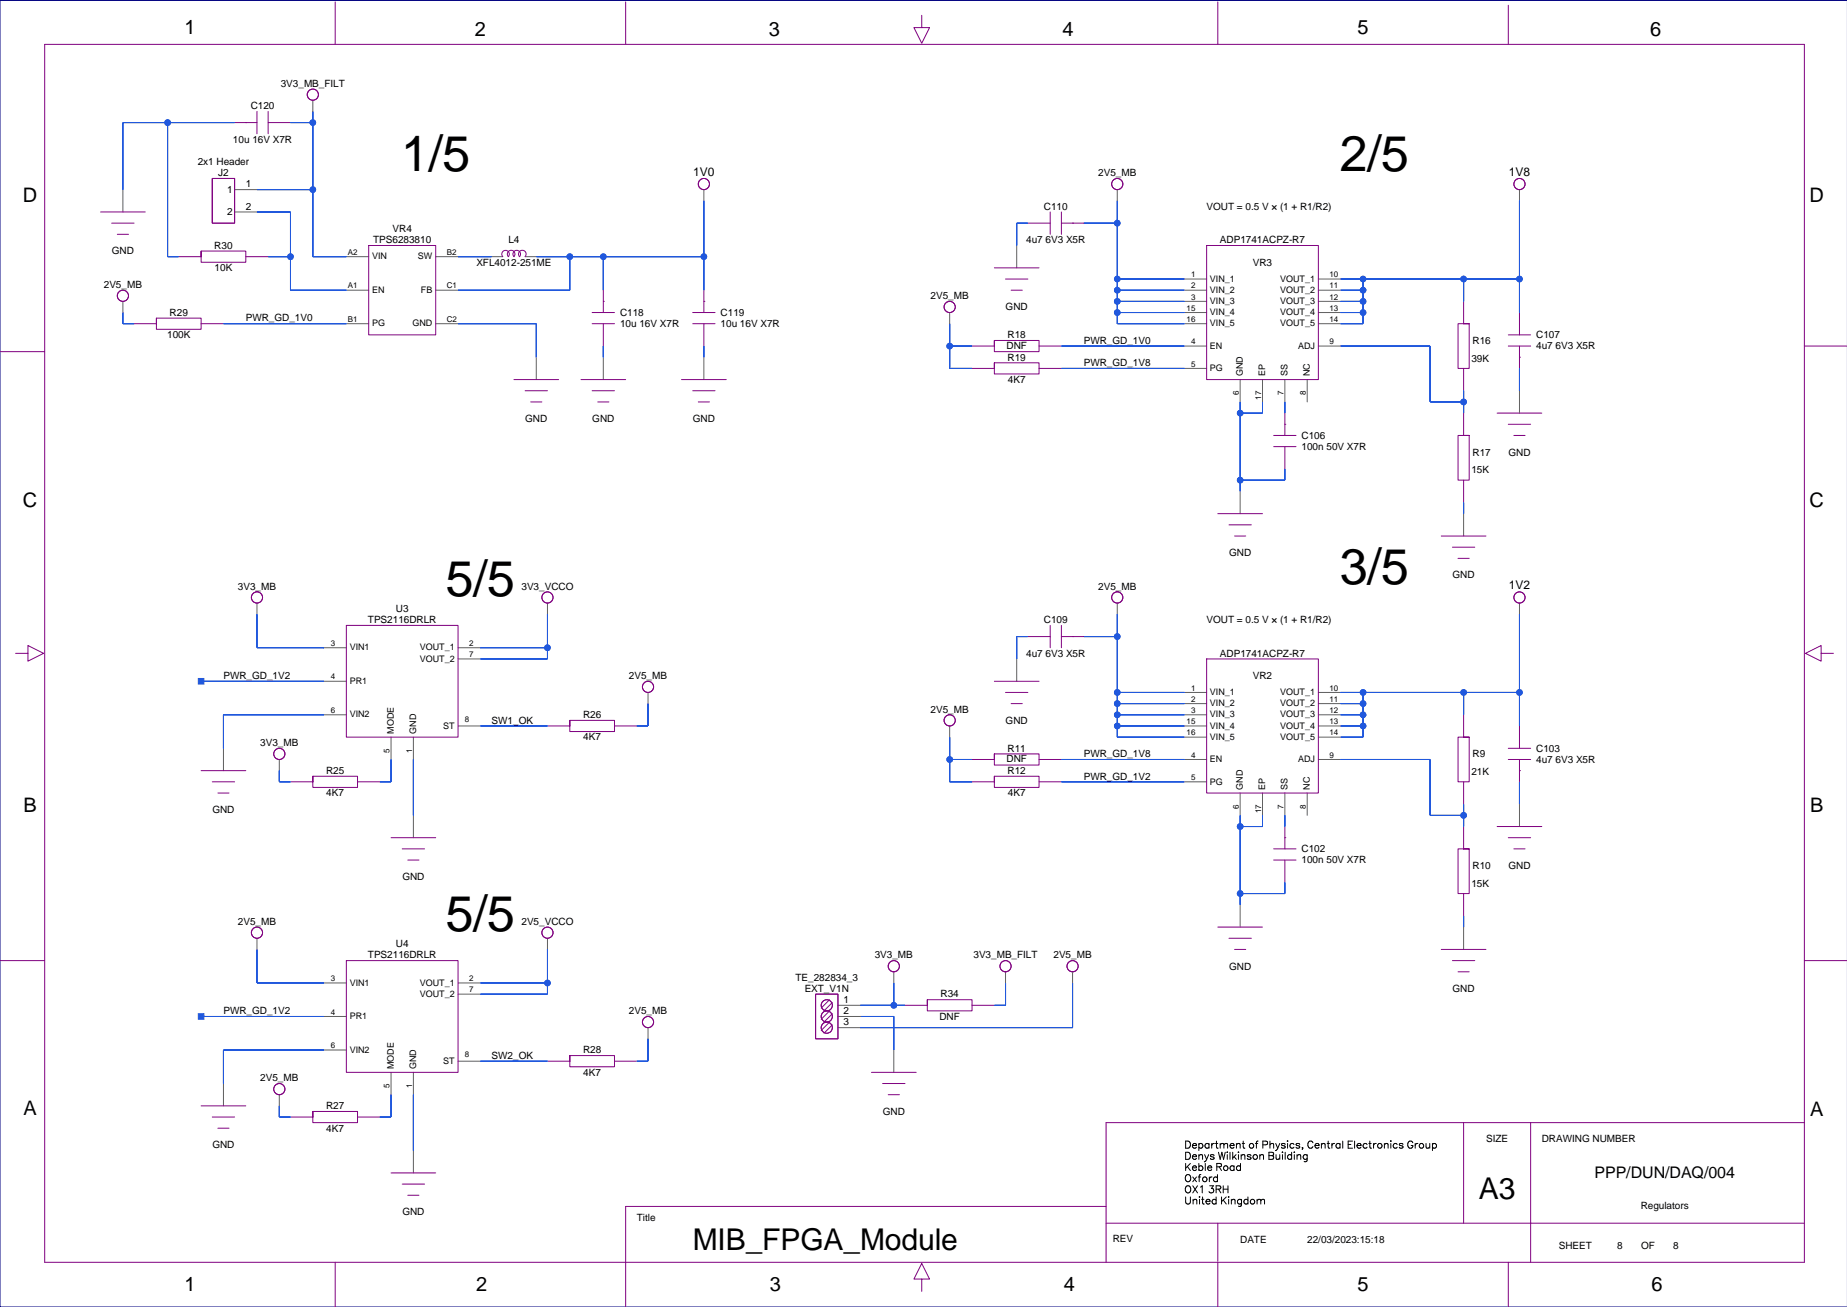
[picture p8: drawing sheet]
<svg xmlns="http://www.w3.org/2000/svg" width="420mm" height="297mm" viewBox="0 0 420 297" stroke-linecap="round" stroke-linejoin="round" font-family="sans-serif">
<path d="M419.9 .1h-419.9v296.9h419.9" fill="none" stroke="#000080" stroke-width=".23"/>
<g fill="none" stroke="#800080" stroke-width=".23">
<path d="M10.2 10.1h399.9v276.8h-399.9zM76.2 .4v9.7M142.2 .4v9.7M209.5 3.5v2.8h1.8l-1.8 3.5-1.8-3.5h1.8M276.8 .4v9.7M342.8 1.2v8.9M53.3 27.9h5.1M55.9 27.9h.1M58.4 25.3v5.1M60.9 25.3v5.1M60.9 27.9h5.1M22.9 48.2h10.1"/>
<path d="M25.4 50.7h5.1M26.7 53.3h2.5M45.7 57.1v1.2v-1.2h10.2v2.5h-10.2v-1.3h-5.1M48.2 40.6h5.1v10.1h-5.1zM55.9 58.3h5M83.8 55.8h15.2v20.3h-15.2zM114.3 58.3a.86 .86 0 0 1 0-1.2 .86 .86 0 0 1 1.2 0 .86 .86 0 0 1 0 1.2 .86 .86 0 0 1 .1-1.2 .86 .86 0 0 1 1.2 0 .86 .86 0 0 1 0 1.2 .86 .86 0 0 1 0-1.2 .86 .86 0 0 1 1.3 0 .86 .86 0 0 1 0 1.2 .87 .87 0 0 1 0-1.2 .87 .87 0 0 1 1.2 0 .87 .87 0 0 1 .1 1.2M233.6 50.7h5.1M238.7 48.2v5.1M241.2 48.2v5.1M241.2 50.7h5.1M243.8 50.7h.1"/>
<path d="M274.3 55.8h25.4v30.5h-25.4zM0 79.9h10.2M35.6 72.3v1.3v-1.3h10.1v2.5h-10.1v-1.2h-5.1M45.7 73.6h5.1M134.6 73.6h5.1M134.6 71h5.1M137.1 68.5h.1M137.1 66v5M137.1 73.6v5M157.4 73.6h5.1M157.4 71h5.1M160 68.5h.1"/>
<path d="M160 66v5M160 73.6v5M226 77.4v1.2v-1.2h10.2v2.5h-10.2v-1.3h-5.1M226 60.9h10.2M228.5 63.4h5.1M229.8 66h2.6M236.2 78.6h5M332.7 68.5v5.1h-1.3v10.1h2.5v-10.1h-1.2h1.2M342.8 78.6h5.1M342.8 76.1h5.1M345.4 71v5.1M345.4 78.6v5.1"/>
<path d="M410.1 78.6h9.8M116.8 86.3h10.2M119.4 88.8h5M120.6 91.3h2.6M132.1 86.3h10.1M134.6 88.8h5.1M135.9 91.3h2.5M154.9 86.3h10.2M157.4 88.8h5.1M158.7 91.3h2.6M226 82.5v1.2v-1.2h10.2v2.5h-10.2v-1.3h-5.1M236.2 83.7h5"/>
<path d="M289.5 99h5.1M292 96.4h.1M292 93.9v5.1M332.7 93.9v5.1h-1.3v10.1h2.5v-10.1h-1.2h1.2M332.7 83.7v5.1M340.3 93.9h10.1M342.8 96.4h5.1M344.1 99h2.5M345.4 81.2h.1M276.8 116.7h10.2M279.3 119.3h5.1M289.5 101.5h5.1"/>
<path d="M292 101.5v5.1M332.7 109.1v5.1M280.6 121.8h2.5M327.6 121.8h10.1M330.1 124.4h5.1M331.4 126.9h2.5M3.6 148.5h2.7v-1.8l3.6 1.8-3.6 1.8v-1.8M78.7 142.1h25.4v25.4h-25.4zM226 154.8h10.2M228.5 157.4h5.1M229.8 159.9h2.6M233.6 144.7h5.1"/>
<path d="M238.7 142.1v5.1M241.2 142.1v5.1M241.2 144.7h5.1M243.8 144.7h.1M274.3 149.8h25.4v30.4h-25.4zM413.9 148.5v-1.8l-3.5 1.8 3.5 1.8v-1.8h2.8M45.7 175.1h10.2M48.2 177.7h5.1M71.1 176.4v1.3v-1.3h10.2v2.6h-10.2v-1.3h-5.1M81.3 177.7h5M129.5 163.7v1.3v-1.3h10.2v2.6h-10.2v-1.3h-5.1M139.7 165h5"/>
<path d="M226 171.3v1.3v-1.3h10.2v2.6h-10.2v-1.3h-5.1M226 176.4v1.3v-1.3h10.2v2.6h-10.2v-1.3h-5.1M236.2 172.6h5M236.2 177.7h5M332.7 162.4v5.1h-1.3v10.2h2.5v-10.2h-1.2h1.2M332.7 177.7v5.1M342.8 170.1h5.1M342.8 172.6h5.1M345.4 175.1h.1M345.4 165v5.1M345.4 172.6v5.1M49.5 180.2h2.6"/>
<path d="M88.9 190.4h10.1M91.4 192.9h5.1M92.7 195.5h2.5M289.5 195.5h5.1M289.5 192.9h5.1M292 190.4h.1M292 187.8v5.1M292 195.5v5M332.7 187.8v5.1h-1.3v10.2h2.5v-10.2h-1.2h1.2M340.3 187.8h10.1M342.8 190.4h5.1M344.1 192.9h2.5"/>
<path d="M0 218.3h10.2M78.7 218.3h25.4v25.4h-25.4zM276.8 210.7h10.2M279.3 213.2h5.1M280.6 215.8h2.5M327.6 215.8h10.1M330.1 218.3h5.1M332.7 203.1v5.1M410.1 218.3h9.8M129.5 239.9v1.3v-1.3h10.2v2.5h-10.2v-1.2h-5.1M185.4 225.9h5.1v10.2h-5.1zM188.6 227.2l-2 1.9"/>
<path d="M188.6 229.7l-2 1.9M188.6 232.3l-2 1.9M189.2 227.8l-1.9 1.9M189.2 230.4l-1.9 1.9M189.2 232.9l-1.9 1.9M210.8 227.2v1.3v-1.3h10.1v2.5h-10.1v-1.2h-5.1M220.9 228.5h5.1M331.4 220.9h2.5M45.7 251.3h10.2M48.2 253.9h5.1M49.5 256.4h2.6M71.1 252.6v1.3v-1.3h10.2v2.5h-10.2v-1.2h-5.1"/>
<path d="M81.3 253.9h5M139.7 241.2h5M198.1 243.7h10.1M200.6 246.3h5.1M201.9 248.8h2.5M332.7 255.1v22.9M347.9 255.1v31.8M410.1 255.1h-158.7v31.8M88.9 266.6h10.1M91.4 269.1h5.1M92.7 271.6h2.5M251.4 274.2h-109.2v22.8"/>
<path d="M251.4 278h158.7M276.8 278v8.6M76.2 286.9v10.1M209.5 290.7h1.8l-1.8-3.6-1.8 3.6h1.8v2.8M276.8 286.9v10.1M342.8 286.9v10.1"/>
<circle cx="71.1" cy="21.5" r="1.27"/>
<circle cx="160" cy="41.8" r="1.27"/>
<circle cx="253.9" cy="41.8" r="1.27"/>
<circle cx="345.4" cy="41.8" r="1.27"/>
<circle cx="27.9" cy="67.2" r="1.27"/>
<circle cx="215.9" cy="69.8" r="1.27"/>
<circle cx="58.4" cy="135.8" r="1.27"/>
<circle cx="124.4" cy="135.8" r="1.27"/>
<circle cx="253.9" cy="135.8" r="1.27"/>
<circle cx="345.4" cy="135.8" r="1.27"/>
<circle cx="147.3" cy="156.1" r="1.27"/>
<circle cx="63.5" cy="171.3" r="1.27"/>
<circle cx="215.9" cy="163.7" r="1.27"/>
<circle cx="58.4" cy="212" r="1.27"/>
<circle cx="124.4" cy="212" r="1.27"/>
<circle cx="203.2" cy="219.6" r="1.27"/>
<circle cx="228.5" cy="219.6" r="1.27"/>
<circle cx="243.8" cy="219.6" r="1.27"/>
<circle cx="147.3" cy="232.3" r="1.27"/>
<circle cx="187.9" cy="231" r="1.27"/>
<circle cx="187.9" cy="233.6" r="1.27"/>
<circle cx="187.9" cy="228.5" r="1.27"/>
<circle cx="63.5" cy="247.5" r="1.27"/>
</g>
<g fill="none" stroke="#606060" stroke-width=".23">
<path d="M53.3 27.9h.1M66 27.9h.1M71.1 22.8v2.5M27.9 43.1v5.1M40.6 58.3h.1M53.3 43.1h5.1M53.3 48.2h5.1M60.9 58.3h.1M78.7 58.3h5.1M99 58.3h5.1M111.7 58.3h2.6M119.4 58.3h2.5"/>
<path d="M160 43.1v2.5M231.1 55.8v5.1M233.6 50.7h.1M246.3 50.7h.1M253.9 43.1v2.5M345.4 43.1v2.5M27.9 68.5v2.5M30.5 73.6h.1M50.8 73.6h.1M78.7 66h5.1M78.7 73.6h5.1M99 66h5.1"/>
<path d="M99 73.6h5.1M137.1 66h.1M137.1 78.6h.1M160 66h.1M160 78.6h.1M215.9 71v2.6M220.9 78.6h.1M241.2 78.6h.1M269.2 63.4h5.1M269.2 66h5.1M269.2 68.5h5.1M269.2 78.6h5.1"/>
<path d="M269.2 73.6h5.1M269.2 71h5.1M299.7 63.4h5M299.7 66h5M299.7 68.5h5M299.7 78.6h5M299.7 73.6h5M299.7 71h5M332.7 68.5h.1M345.4 71h.1M121.9 81.2v5.1M137.1 81.2v5.1"/>
<path d="M160 81.2v5.1M220.9 83.7h.1M241.2 83.7h.1M269.2 83.7h5.1M281.9 86.3v5M287 86.3v5M292 93.9h.1M292 86.3v5M297.1 86.3v5M332.7 88.8h.1M332.7 93.9h.1M345.4 83.7h.1"/>
<path d="M345.4 88.8v5.1M281.9 111.7v5M292 106.6h.1M332.7 114.2h.1M332.7 116.7v5.1M58.4 137.1v2.5M124.4 137.1v2.5M253.9 137.1v2.5M345.4 137.1v2.5M73.6 147.2h5.1M73.6 154.8h5.1M104.1 147.2h5.1"/>
<path d="M104.1 149.8h5.1M147.3 157.4v2.5M231.1 149.8v5M233.6 144.7h.1M246.3 144.7h.1M269.2 157.4h5.1M269.2 159.9h5.1M299.7 157.4h5M299.7 159.9h5M50.8 170.1v5M63.5 172.6v2.5M66 177.7h.1"/>
<path d="M73.6 162.4h5.1M86.3 177.7h.1M88.9 167.5v5.1M94 167.5v5.1M104.1 165h5.1M124.4 165h.1M144.7 165h.1M215.9 165v2.5M220.9 172.6h.1M220.9 177.7h.1M241.2 172.6h.1M241.2 177.7h.1"/>
<path d="M269.2 162.4h5.1M269.2 172.6h5.1M269.2 177.7h5.1M269.2 167.5h5.1M269.2 165h5.1M299.7 162.4h5M299.7 172.6h5M299.7 167.5h5M299.7 165h5M332.7 162.4h.1M345.4 177.7h.1M345.4 165h.1"/>
<path d="M94 185.3v5.1M281.9 180.2v5.1M287 180.2v5.1M292 187.8h.1M292 180.2v5.1M297.1 180.2v5.1M332.7 182.8h.1M332.7 187.8h.1M345.4 182.8v5M58.4 213.2v2.6M124.4 213.2v2.6M281.9 205.6v5.1"/>
<path d="M292 200.5h.1M332.7 208.2h.1M332.7 210.7v5.1M73.6 223.4h5.1M73.6 231h5.1M73.6 238.6h5.1M104.1 223.4h5.1M104.1 225.9h5.1M147.3 233.6v2.5M190.5 231h5M190.5 228.5h5M190.5 233.6h5"/>
<path d="M203.2 220.9v2.5M203.2 238.6v5.1M205.7 228.5h.1M226 228.5h.1M228.5 220.9v2.5M243.8 220.9v2.5M50.8 246.3v5M63.5 248.8v2.5M66 253.9h.1M86.3 253.9h.1M88.9 243.7v5.1M94 243.7v5.1"/>
<path d="M104.1 241.2h5.1M124.4 241.2h.1M144.7 241.2h.1M94 261.5v5.1"/>
</g>
<g fill="#2058dd" stroke="#2058dd" stroke-width=".23">
<path d="M292 185.3v2.5z" fill-rule="evenodd"/>
<path d="M281.9 203.1v2.5z" fill-rule="evenodd"/>
<path d="M287 185.3v2.5z" fill-rule="evenodd"/>
<path d="M281.9 187.8h5.1z" fill-rule="evenodd"/>
<path d="M281.9 185.3v2.5z" fill-rule="evenodd"/>
<path d="M292 200.5v2.6z" fill-rule="evenodd"/>
<path d="M281.9 203.1h10.1z" fill-rule="evenodd"/>
<path d="M281.9 187.8v15.3z" fill-rule="evenodd"/>
<path d="M332.7 208.2v2.5z" fill-rule="evenodd"/>
<path d="M304.7 172.6h20.3z" fill-rule="evenodd"/>
<path d="M325 185.3h7.7z" fill-rule="evenodd"/>
<path d="M332.7 182.8v2.5z" fill-rule="evenodd"/>
<path d="M332.7 185.3v2.5z" fill-rule="evenodd"/>
<path d="M325 172.6v12.7z" fill-rule="evenodd"/>
<path d="M345.4 177.7v5.1z" fill-rule="evenodd"/>
<path d="M345.4 139.6v17.8z" fill-rule="evenodd"/>
<path d="M345.4 157.4v7.6z" fill-rule="evenodd"/>
<path d="M332.7 157.4h12.7z" fill-rule="evenodd"/>
<path d="M304.7 165h5.1z" fill-rule="evenodd"/>
<path d="M309.8 165v2.5z" fill-rule="evenodd"/>
<path d="M304.7 162.4h5.1z" fill-rule="evenodd"/>
<path d="M309.8 162.4v2.6z" fill-rule="evenodd"/>
<path d="M304.7 159.9h5.1z" fill-rule="evenodd"/>
<path d="M309.8 159.9v2.5z" fill-rule="evenodd"/>
<path d="M309.8 157.4v2.5z" fill-rule="evenodd"/>
<path d="M304.7 157.4h5.1z" fill-rule="evenodd"/>
<path d="M332.7 157.4v5z" fill-rule="evenodd"/>
<path d="M309.8 157.4h22.9z" fill-rule="evenodd"/>
<path d="M304.7 167.5h5.1z" fill-rule="evenodd"/>
<path d="M253.9 144.7v12.7z" fill-rule="evenodd"/>
<path d="M253.9 157.4v2.5z" fill-rule="evenodd"/>
<path d="M253.9 159.9v2.5z" fill-rule="evenodd"/>
<path d="M253.9 162.4v2.6z" fill-rule="evenodd"/>
<path d="M253.9 165v2.5z" fill-rule="evenodd"/>
<path d="M253.9 139.6v5.1z" fill-rule="evenodd"/>
<path d="M246.3 144.7h7.6z" fill-rule="evenodd"/>
<path d="M253.9 167.5h15.3z" fill-rule="evenodd"/>
<path d="M253.9 165h15.3z" fill-rule="evenodd"/>
<path d="M253.9 162.4h15.3z" fill-rule="evenodd"/>
<path d="M253.9 159.9h15.3z" fill-rule="evenodd"/>
<path d="M253.9 157.4h15.3z" fill-rule="evenodd"/>
<path d="M215.9 177.7h5z" fill-rule="evenodd"/>
<path d="M215.9 172.6v5.1z" fill-rule="evenodd"/>
<path d="M215.9 167.5v5.1z" fill-rule="evenodd"/>
<path d="M215.9 172.6h5z" fill-rule="evenodd"/>
<path d="M241.2 177.7h28z" fill-rule="evenodd"/>
<path d="M292 91.3v2.6z" fill-rule="evenodd"/>
<path d="M287 91.3v2.6z" fill-rule="evenodd"/>
<path d="M281.9 91.3v2.6z" fill-rule="evenodd"/>
<path d="M281.9 93.9v15.2z" fill-rule="evenodd"/>
<path d="M292 106.6v2.5z" fill-rule="evenodd"/>
<path d="M281.9 109.1h10.1z" fill-rule="evenodd"/>
<path d="M281.9 109.1v2.6z" fill-rule="evenodd"/>
<path d="M281.9 93.9h5.1z" fill-rule="evenodd"/>
<path d="M332.7 114.2v2.5z" fill-rule="evenodd"/>
<path d="M332.7 91.3v2.6z" fill-rule="evenodd"/>
<path d="M332.7 88.8v2.5z" fill-rule="evenodd"/>
<path d="M304.7 78.6h20.3z" fill-rule="evenodd"/>
<path d="M325 78.6v12.7z" fill-rule="evenodd"/>
<path d="M325 91.3h7.7z" fill-rule="evenodd"/>
<path d="M345.4 83.7v5.1z" fill-rule="evenodd"/>
<path d="M304.7 66h5.1z" fill-rule="evenodd"/>
<path d="M304.7 68.5h5.1z" fill-rule="evenodd"/>
<path d="M304.7 73.6h5.1z" fill-rule="evenodd"/>
<path d="M309.8 68.5v2.5z" fill-rule="evenodd"/>
<path d="M309.8 63.4v2.6z" fill-rule="evenodd"/>
<path d="M304.7 63.4h5.1z" fill-rule="evenodd"/>
<path d="M345.4 63.4v7.6z" fill-rule="evenodd"/>
<path d="M304.7 71h5.1z" fill-rule="evenodd"/>
<path d="M309.8 63.4h22.9z" fill-rule="evenodd"/>
<path d="M309.8 71v2.6z" fill-rule="evenodd"/>
<path d="M309.8 66v2.5z" fill-rule="evenodd"/>
<path d="M332.7 63.4v5.1z" fill-rule="evenodd"/>
<path d="M332.7 63.4h12.7z" fill-rule="evenodd"/>
<path d="M345.4 45.6v17.8z" fill-rule="evenodd"/>
<path d="M253.9 50.7v12.7z" fill-rule="evenodd"/>
<path d="M253.9 71h15.3z" fill-rule="evenodd"/>
<path d="M253.9 71v2.6z" fill-rule="evenodd"/>
<path d="M253.9 68.5v2.5z" fill-rule="evenodd"/>
<path d="M253.9 66v2.5z" fill-rule="evenodd"/>
<path d="M253.9 63.4h15.3z" fill-rule="evenodd"/>
<path d="M253.9 63.4v2.6z" fill-rule="evenodd"/>
<path d="M253.9 66h15.3z" fill-rule="evenodd"/>
<path d="M253.9 73.6h15.3z" fill-rule="evenodd"/>
<path d="M246.3 50.7h7.6z" fill-rule="evenodd"/>
<path d="M253.9 68.5h15.3z" fill-rule="evenodd"/>
<path d="M253.9 45.6v5.1z" fill-rule="evenodd"/>
<path d="M215.9 78.6v5.1z" fill-rule="evenodd"/>
<path d="M215.9 73.6v5z" fill-rule="evenodd"/>
<path d="M215.9 78.6h5z" fill-rule="evenodd"/>
<path d="M215.9 83.7h5z" fill-rule="evenodd"/>
<path d="M241.2 83.7h28z" fill-rule="evenodd"/>
<path d="M241.2 172.6h28z" fill-rule="evenodd"/>
<path d="M241.2 78.6h28z" fill-rule="evenodd"/>
<path d="M231.1 144.7v5.1z" fill-rule="evenodd"/>
<path d="M231.1 144.7h2.5z" fill-rule="evenodd"/>
<path d="M231.1 50.7h2.5z" fill-rule="evenodd"/>
<path d="M231.1 50.7v5.1z" fill-rule="evenodd"/>
<path d="M94 172.6v12.7z" fill-rule="evenodd"/>
<path d="M58.4 139.6v7.6z" fill-rule="evenodd"/>
<path d="M58.4 147.2h15.2z" fill-rule="evenodd"/>
<path d="M50.8 162.4v7.7z" fill-rule="evenodd"/>
<path d="M50.8 162.4h22.8z" fill-rule="evenodd"/>
<path d="M124.4 139.6v7.6z" fill-rule="evenodd"/>
<path d="M109.2 147.2h15.2z" fill-rule="evenodd"/>
<path d="M109.2 149.8h15.2z" fill-rule="evenodd"/>
<path d="M124.4 147.2v2.6z" fill-rule="evenodd"/>
<path d="M45.7 154.8h27.9z" fill-rule="evenodd"/>
<path d="M45.1 154.2h1.2v1.3h-1.2z" fill-rule="evenodd"/>
<path d="M63.5 177.7h2.5z" fill-rule="evenodd"/>
<path d="M63.5 175.1v2.6z" fill-rule="evenodd"/>
<path d="M88.9 172.6v5.1z" fill-rule="evenodd"/>
<path d="M86.3 177.7h2.6z" fill-rule="evenodd"/>
<path d="M109.2 165h15.2z" fill-rule="evenodd"/>
<path d="M144.7 165h2.6z" fill-rule="evenodd"/>
<path d="M147.3 159.9v5.1z" fill-rule="evenodd"/>
<path d="M94 248.8v12.7z" fill-rule="evenodd"/>
<path d="M58.4 215.8v7.6z" fill-rule="evenodd"/>
<path d="M58.4 223.4h15.2z" fill-rule="evenodd"/>
<path d="M50.8 238.6v7.7z" fill-rule="evenodd"/>
<path d="M50.8 238.6h22.8z" fill-rule="evenodd"/>
<path d="M109.2 225.9h15.2z" fill-rule="evenodd"/>
<path d="M109.2 223.4h15.2z" fill-rule="evenodd"/>
<path d="M124.4 223.4v2.5z" fill-rule="evenodd"/>
<path d="M124.4 215.8v7.6z" fill-rule="evenodd"/>
<path d="M45.7 231h27.9z" fill-rule="evenodd"/>
<path d="M45.1 230.4h1.2v1.2h-1.2z" fill-rule="evenodd"/>
<path d="M63.5 251.3v2.6z" fill-rule="evenodd"/>
<path d="M63.5 253.9h2.5z" fill-rule="evenodd"/>
<path d="M88.9 248.8v5.1z" fill-rule="evenodd"/>
<path d="M86.3 253.9h2.6z" fill-rule="evenodd"/>
<path d="M109.2 241.2h15.2z" fill-rule="evenodd"/>
<path d="M147.3 236.1v5.1z" fill-rule="evenodd"/>
<path d="M144.7 241.2h2.6z" fill-rule="evenodd"/>
<path d="M121.9 73.6v7.6z" fill-rule="evenodd"/>
<path d="M104.1 73.6h17.8z" fill-rule="evenodd"/>
<path d="M50.8 73.6h27.9z" fill-rule="evenodd"/>
<path d="M27.9 73.6h2.6z" fill-rule="evenodd"/>
<path d="M27.9 71v2.6z" fill-rule="evenodd"/>
<path d="M104.1 58.3h7.6z" fill-rule="evenodd"/>
<path d="M137.1 78.6v2.6z" fill-rule="evenodd"/>
<path d="M160 78.6v2.6z" fill-rule="evenodd"/>
<path d="M160 45.6v12.7z" fill-rule="evenodd"/>
<path d="M137.1 58.3v7.7z" fill-rule="evenodd"/>
<path d="M121.9 58.3h7.6z" fill-rule="evenodd"/>
<path d="M129.5 58.3v7.7z" fill-rule="evenodd"/>
<path d="M129.5 58.3h7.6z" fill-rule="evenodd"/>
<path d="M137.1 58.3h22.9z" fill-rule="evenodd"/>
<path d="M160 58.3v7.7z" fill-rule="evenodd"/>
<path d="M104.1 66h25.4z" fill-rule="evenodd"/>
<path d="M203.2 231v7.6z" fill-rule="evenodd"/>
<path d="M195.5 231h7.7z" fill-rule="evenodd"/>
<path d="M243.8 223.4v10.2z" fill-rule="evenodd"/>
<path d="M195.5 233.6h48.3z" fill-rule="evenodd"/>
<path d="M71.1 58.3h7.6z" fill-rule="evenodd"/>
<path d="M71.1 25.3v2.6z" fill-rule="evenodd"/>
<path d="M66 27.9h5.1z" fill-rule="evenodd"/>
<path d="M71.1 27.9v15.2z" fill-rule="evenodd"/>
<path d="M71.1 43.1v15.2z" fill-rule="evenodd"/>
<path d="M58.4 43.1h12.7z" fill-rule="evenodd"/>
<path d="M60.9 58.3h5.1z" fill-rule="evenodd"/>
<path d="M66 58.3v7.7z" fill-rule="evenodd"/>
<path d="M58.4 48.2h7.6z" fill-rule="evenodd"/>
<path d="M66 66h12.7z" fill-rule="evenodd"/>
<path d="M66 48.2v10.1z" fill-rule="evenodd"/>
<path d="M38.1 58.3h2.5z" fill-rule="evenodd"/>
<path d="M38.1 27.9v30.4z" fill-rule="evenodd"/>
<path d="M27.9 27.9h10.2z" fill-rule="evenodd"/>
<path d="M27.9 27.9v15.2z" fill-rule="evenodd"/>
<path d="M38.1 27.9h15.2z" fill-rule="evenodd"/>
<path d="M203.2 228.5h2.5z" fill-rule="evenodd"/>
<path d="M195.5 228.5h7.7z" fill-rule="evenodd"/>
<path d="M203.2 223.4v5.1z" fill-rule="evenodd"/>
<path d="M228.5 223.4v5.1z" fill-rule="evenodd"/>
<path d="M226 228.5h2.5z" fill-rule="evenodd"/>
<circle cx="281.9" cy="203.1" r=".63"/>
<circle cx="281.9" cy="187.8" r=".63"/>
<circle cx="332.7" cy="185.3" r=".63"/>
<circle cx="345.4" cy="157.4" r=".63"/>
<circle cx="309.8" cy="165" r=".63"/>
<circle cx="309.8" cy="162.4" r=".63"/>
<circle cx="309.8" cy="159.9" r=".63"/>
<circle cx="309.8" cy="157.4" r=".63"/>
<circle cx="332.7" cy="157.4" r=".63"/>
<circle cx="253.9" cy="144.7" r=".63"/>
<circle cx="253.9" cy="165" r=".63"/>
<circle cx="253.9" cy="162.4" r=".63"/>
<circle cx="253.9" cy="159.9" r=".63"/>
<circle cx="253.9" cy="157.4" r=".63"/>
<circle cx="215.9" cy="172.6" r=".63"/>
<circle cx="281.9" cy="109.1" r=".63"/>
<circle cx="281.9" cy="93.9" r=".63"/>
<circle cx="332.7" cy="91.3" r=".63"/>
<circle cx="309.8" cy="63.4" r=".63"/>
<circle cx="309.8" cy="71" r=".63"/>
<circle cx="309.8" cy="68.5" r=".63"/>
<circle cx="309.8" cy="66" r=".63"/>
<circle cx="332.7" cy="63.4" r=".63"/>
<circle cx="345.4" cy="63.4" r=".63"/>
<circle cx="253.9" cy="71" r=".63"/>
<circle cx="253.9" cy="63.4" r=".63"/>
<circle cx="253.9" cy="66" r=".63"/>
<circle cx="253.9" cy="68.5" r=".63"/>
<circle cx="253.9" cy="50.7" r=".63"/>
<circle cx="215.9" cy="78.6" r=".63"/>
<circle cx="124.4" cy="147.2" r=".63"/>
<circle cx="124.4" cy="223.4" r=".63"/>
<circle cx="129.5" cy="58.3" r=".63"/>
<circle cx="137.1" cy="58.3" r=".63"/>
<circle cx="160" cy="58.3" r=".63"/>
<circle cx="71.1" cy="27.9" r=".63"/>
<circle cx="71.1" cy="43.1" r=".63"/>
<circle cx="66" cy="58.3" r=".63"/>
<circle cx="38.1" cy="27.9" r=".63"/>
<circle cx="203.2" cy="228.5" r=".63"/>
</g>
<g fill="none" stroke="#2058dd" stroke-width=".23">
<path d="M38.1 27.9v30.4h2.5M53.3 27.9h-25.4v15.2M66 27.9h5.1M71.1 25.3v33h7.6M58.4 48.2h7.6v17.8h12.7M58.4 43.1h12.7M60.9 58.3h5.1M104.1 58.3h7.6M121.9 58.3h38.1M129.5 58.3v7.7h-25.4M137.1 58.3v7.7M160 45.6v20.4"/>
<path d="M233.6 50.7h-2.5v5.1M246.3 50.7h7.6M253.9 45.6v28h15.3M345.4 45.6v25.4M27.9 71v2.6h2.6M50.8 73.6h27.9M104.1 73.6h17.8v7.6M137.1 78.6v2.6M160 78.6v2.6M215.9 73.6v10.1h5M215.9 78.6h5M241.2 78.6h28"/>
<path d="M253.9 66h15.3M253.9 68.5h15.3M253.9 63.4h15.3M253.9 71h15.3M304.7 78.6h20.3v12.7h7.7M304.7 66h5.1M304.7 68.5h5.1M304.7 63.4h40.7M304.7 71h5.1M309.8 63.4v10.2h-5.1M332.7 63.4v5.1M241.2 83.7h28"/>
<path d="M281.9 91.3v20.4M287 91.3v2.6h-5.1M292 91.3v2.6M332.7 88.8v5.1M345.4 83.7v5.1M292 106.6v2.5h-10.1M332.7 114.2v2.5M58.4 139.6v7.6h15.2M124.4 139.6v10.2h-15.2M253.9 139.6v27.9h15.3M345.4 139.6v25.4M45.7 154.8h27.9"/>
<path d="M109.2 147.2h15.2M147.3 159.9v5.1h-2.6M233.6 144.7h-2.5v5.1M246.3 144.7h7.6M253.9 157.4h15.3M253.9 159.9h15.3M304.7 157.4h40.7M304.7 159.9h5.1M309.8 157.4v10.1h-5.1M332.7 157.4v5M63.5 175.1v2.6h2.5M73.6 162.4h-22.8v7.7"/>
<path d="M88.9 172.6v5.1h-2.6M94 172.6v12.7M109.2 165h15.2M215.9 172.6h5M215.9 167.5v10.2h5M241.2 172.6h28M241.2 177.7h28M253.9 165h15.3M253.9 162.4h15.3M304.7 172.6h20.3v12.7h7.7M304.7 165h5.1M304.7 162.4h5.1"/>
<path d="M345.4 177.7v5.1M281.9 185.3v20.3M287 185.3v2.5h-5.1M292 185.3v2.5M332.7 182.8v5M58.4 215.8v7.6h15.2M124.4 215.8v10.1h-15.2M292 200.5v2.6h-10.1M332.7 208.2v2.5M45.7 231h27.9M73.6 238.6h-22.8v7.7M109.2 223.4h15.2"/>
<path d="M147.3 236.1v5.1h-2.6M195.5 231h7.7v7.6M195.5 228.5h10.2M203.2 223.4v5.1M228.5 223.4v5.1h-2.5M243.8 223.4v10.2h-48.3M63.5 251.3v2.6h2.5M88.9 248.8v5.1h-2.6M94 248.8v12.7M109.2 241.2h15.2"/>
<circle cx="38.1" cy="27.9" r=".63"/>
<circle cx="71.1" cy="27.9" r=".63"/>
<circle cx="66" cy="58.3" r=".63"/>
<circle cx="71.1" cy="43.1" r=".63"/>
<circle cx="129.5" cy="58.3" r=".63"/>
<circle cx="137.1" cy="58.3" r=".63"/>
<circle cx="160" cy="58.3" r=".63"/>
<circle cx="253.9" cy="50.7" r=".63"/>
<circle cx="215.9" cy="78.6" r=".63"/>
<circle cx="253.9" cy="71" r=".63"/>
<circle cx="253.9" cy="63.4" r=".63"/>
<circle cx="253.9" cy="68.5" r=".63"/>
<circle cx="253.9" cy="66" r=".63"/>
<circle cx="309.8" cy="71" r=".63"/>
<circle cx="309.8" cy="68.5" r=".63"/>
<circle cx="309.8" cy="66" r=".63"/>
<circle cx="309.8" cy="63.4" r=".63"/>
<circle cx="332.7" cy="63.4" r=".63"/>
<circle cx="345.4" cy="63.4" r=".63"/>
<circle cx="281.9" cy="93.9" r=".63"/>
<circle cx="332.7" cy="91.3" r=".63"/>
<circle cx="281.9" cy="109.1" r=".63"/>
<circle cx="124.4" cy="147.2" r=".63"/>
<circle cx="253.9" cy="159.9" r=".63"/>
<circle cx="253.9" cy="157.4" r=".63"/>
<circle cx="253.9" cy="144.7" r=".63"/>
<circle cx="309.8" cy="159.9" r=".63"/>
<circle cx="309.8" cy="157.4" r=".63"/>
<circle cx="332.7" cy="157.4" r=".63"/>
<circle cx="345.4" cy="157.4" r=".63"/>
<circle cx="215.9" cy="172.6" r=".63"/>
<circle cx="253.9" cy="162.4" r=".63"/>
<circle cx="253.9" cy="165" r=".63"/>
<circle cx="309.8" cy="165" r=".63"/>
<circle cx="309.8" cy="162.4" r=".63"/>
<circle cx="281.9" cy="187.8" r=".63"/>
<circle cx="332.7" cy="185.3" r=".63"/>
<circle cx="281.9" cy="203.1" r=".63"/>
<circle cx="124.4" cy="223.4" r=".63"/>
<circle cx="203.2" cy="228.5" r=".63"/>
</g>
<g font-size="11.4">
<text x="91.2" y="38.9">1/5</text>
<text x="304.5" y="38.9">2/5</text>
<text x="101.3" y="135.4">5/5</text>
<text x="304.5" y="132.8">3/5</text>
<text x="101.3" y="211.5">5/5</text>
</g>
<g font-size="6.8">
<text x="336.1" y="272.4">A3</text>
<text x="157.4" y="284.1">MIB_FPGA_Module</text>
</g>
<g font-size="4.5">
<text x="41.9" y="7.6">1</text>
<text x="107.9" y="8.1">2</text>
<text x="174.7" y="8.1">3</text>
<text x="241.5" y="8.1">4</text>
<text x="308.6" y="7.6">5</text>
<text x="375.1" y="8.1">6</text>
<text x="5.2" y="46">D</text>
<text x="411.3" y="46">D</text>
<text x="5.2" y="115.3">C</text>
<text x="411.3" y="115.3">C</text>
<text x="5.3" y="184.6">B</text>
<text x="411.4" y="184.6">B</text>
<text x="5.3" y="253.4">A</text>
<text x="411.4" y="253.7">A</text>
<text x="41.9" y="293.3">1</text>
<text x="108.2" y="293.3">2</text>
<text x="175" y="293.3">3</text>
<text x="241.8" y="293.3">4</text>
<text x="308.6" y="293.3">5</text>
<text x="375.3" y="293.3">6</text>
</g>
<text font-size="3.6" x="362.4" y="267.6">PPP/DUN/DAQ/004</text>
<g font-size="2.7">
<text x="157.6" y="39.9">1V0</text>
<text x="342.9" y="39.9">1V8</text>
<text x="342.9" y="133.9">1V2</text>
</g>
<g font-size="2.5">
<text x="269.2" y="262.9">Denys Wilkinson Building</text>
<text x="269.2" y="260.4">Department of Physics, Central Electronics Group</text>
<text x="269.2" y="265.5">Keble Road</text>
<text x="269.2" y="268">Oxford</text>
<text x="269.2" y="270.6">OX1</text>
<text x="269.2" y="273.1">United Kingdom</text>
<text x="274.6" y="270.6">3RH</text>
</g>
<g font-size="2.3">
<text x="63.8" y="19.7">3V3_MB_FILT</text>
<text x="57" y="24.8">C120</text>
<text x="53" y="32.4">10u 16V X7R</text>
<text x="44.9" y="37.5">2x1 Header</text>
<text x="49.6" y="40">J2</text>
<text x="249.6" y="40">2V5_MB</text>
<text x="51.6" y="43.8">1</text>
<text x="55.9" y="47.7">2</text>
<text x="55.9" y="42.6">1</text>
<text x="237.3" y="47.7">C110</text>
<text x="274.3" y="47.7">VOUT = 0.5 V × (1 + R1/R2)</text>
<text x="51.6" y="48.9">2</text>
<text x="89.2" y="52.7">VR4</text>
<text x="25.4" y="57.8">GND</text>
<text x="48.7" y="56.5">R30</text>
<text x="84.8" y="55.3">TPS6283810</text>
<text x="115.6" y="55.3">L4</text>
<text x="233.3" y="55.3">4u7 6V3 X5R</text>
<text x="277.3" y="55.3">ADP1741ACPZ-R7</text>
<text x="23.6" y="65.4">2V5_MB</text>
<text x="48.8" y="61.6">10K</text>
<text x="108.3" y="60.4">XFL4012-251ME</text>
<text x="284.8" y="60.4">VR3</text>
<text x="38.6" y="71.8">R29</text>
<text x="140.9" y="71.8">C118</text>
<text x="163.8" y="71.8">C119</text>
<text x="211.5" y="68">2V5_MB</text>
<text x="228.6" y="70.5">GND</text>
<text x="38" y="76.9">100K</text>
<text x="55.9" y="73.1">PWR_GD_1V0</text>
<text x="140.9" y="74.3">10u 16V X7R</text>
<text x="163.8" y="74.3">10u 16V X7R</text>
<text x="229" y="76.9">R18</text>
<text x="349.2" y="76.9">C107</text>
<text x="228.8" y="79.3">DNF</text>
<text x="229" y="81.9">R19</text>
<text x="246.3" y="83.2">PWR_GD_1V8</text>
<text x="246.3" y="78.1">PWR_GD_1V0</text>
<text x="334.4" y="82.2">39K</text>
<text x="334.7" y="78.1">R16</text>
<text x="349.2" y="79.4">4u7 6V3 X5R</text>
<text x="229.1" y="87">4K7</text>
<text x="119.4" y="95.9">GND</text>
<text x="134.6" y="95.9">GND</text>
<text x="157.5" y="95.9">GND</text>
<text x="295.8" y="99.7">C106</text>
<text x="295.8" y="102.3">100n 50V X7R</text>
<text x="334.4" y="107.6">15K</text>
<text x="334.7" y="103.5">R17</text>
<text x="342.9" y="103.5">GND</text>
<text x="279.4" y="126.4">GND</text>
<text x="330.2" y="131.5">GND</text>
<text x="54.1" y="134">3V3_MB</text>
<text x="118.5" y="134">3V3_VCCO</text>
<text x="249.6" y="134">2V5_MB</text>
<text x="83.6" y="141.6">TPS2116DRLR</text>
<text x="90" y="139.1">U3</text>
<text x="237.3" y="141.6">C109</text>
<text x="274.3" y="141.6">VOUT = 0.5 V × (1 + R1/R2)</text>
<text x="233.3" y="149.2">4u7 6V3 X5R</text>
<text x="277.3" y="149.2">ADP1741ACPZ-R7</text>
<text x="50.8" y="154.3">PWR_GD_1V2</text>
<text x="143" y="154.3">2V5_MB</text>
<text x="284.8" y="154.3">VR2</text>
<text x="211.5" y="161.9">2V5_MB</text>
<text x="111.7" y="164.5">SW1_OK</text>
<text x="132.5" y="163.2">R26</text>
<text x="228.6" y="164.5">GND</text>
<text x="59.2" y="169.5">3V3_MB</text>
<text x="132.6" y="168.3">4K7</text>
<text x="228.8" y="173.3">DNF</text>
<text x="229" y="170.8">R11</text>
<text x="246.3" y="172.1">PWR_GD_1V8</text>
<text x="334.7" y="172.1">R9</text>
<text x="349.2" y="173.4">4u7 6V3 X5R</text>
<text x="349.2" y="170.8">C103</text>
<text x="74.1" y="175.9">R25</text>
<text x="229" y="175.9">R12</text>
<text x="246.3" y="177.2">PWR_GD_1V2</text>
<text x="334.4" y="176.2">21K</text>
<text x="48.3" y="184.8">GND</text>
<text x="74.2" y="181">4K7</text>
<text x="229.1" y="181">4K7</text>
<text x="295.8" y="193.7">C102</text>
<text x="295.8" y="196.2">100n 50V X7R</text>
<text x="334.7" y="197.5">R10</text>
<text x="342.9" y="197.5">GND</text>
<text x="91.4" y="200">GND</text>
<text x="334.4" y="201.5">15K</text>
<text x="54.1" y="210.2">2V5_MB</text>
<text x="90" y="215.3">U4</text>
<text x="118.5" y="210.2">2V5_VCCO</text>
<text x="83.6" y="217.8">TPS2116DRLR</text>
<text x="198.8" y="217.8">3V3_MB</text>
<text x="221.3" y="217.8">3V3_MB_FILT</text>
<text x="239.5" y="217.8">2V5_MB</text>
<text x="279.4" y="220.3">GND</text>
<text x="180.8" y="222.9">TE_282834_3</text>
<text x="182.9" y="225.4">EXT_V1N</text>
<text x="191.7" y="228">1</text>
<text x="213.8" y="226.7">R34</text>
<text x="330.2" y="225.4">GND</text>
<text x="50.8" y="230.5">PWR_GD_1V2</text>
<text x="143" y="230.5">2V5_MB</text>
<text x="191.7" y="233">3</text>
<text x="191.7" y="230.5">2</text>
<text x="213.5" y="231.8">DNF</text>
<text x="132.5" y="239.4">R28</text>
<text x="59.2" y="245.7">2V5_MB</text>
<text x="111.7" y="240.7">SW2_OK</text>
<text x="132.6" y="244.5">4K7</text>
<text x="74.1" y="252.1">R27</text>
<text x="74.2" y="257.2">4K7</text>
<text x="200.6" y="253.4">GND</text>
<text x="48.3" y="261">GND</text>
<text x="337.8" y="259.5">SIZE</text>
<text x="350.4" y="259.5">DRAWING NUMBER</text>
<text x="372.9" y="274.9">Regulators</text>
<text x="91.4" y="276.2">GND</text>
<text x="144.7" y="277.5">Title</text>
<text x="252.9" y="282.3">REV</text>
<text x="281.9" y="282.5">DATE</text>
<text x="297.1" y="282.5">22/03/2023:15:18</text>
<text x="354.3" y="283.7">SHEET</text>
<text x="367.6" y="283.7">8</text>
<text x="373" y="283.7">OF</text>
<text x="380.3" y="283.7">8</text>
</g>
<g font-size="2">
<text x="84.6" y="58.9">VIN</text>
<text x="95" y="58.9">SW</text>
<text x="275" y="64">VIN_1</text>
<text x="291" y="64">VOUT_1</text>
<text x="84.6" y="66.6">EN</text>
<text x="95.7" y="66.6">FB</text>
<text x="275" y="66.6">VIN_2</text>
<text x="275" y="69.1">VIN_3</text>
<text x="275" y="71.6">VIN_4</text>
<text x="291" y="69.1">VOUT_3</text>
<text x="291" y="66.6">VOUT_2</text>
<text x="291" y="71.6">VOUT_4</text>
<text x="84.6" y="74.2">PG</text>
<text x="93.8" y="74.2">GND</text>
<text x="275" y="74.2">VIN_5</text>
<text x="291" y="74.2">VOUT_5</text>
<text x="275" y="79.3">EN</text>
<text x="295" y="79.3">ADJ</text>
<text x="275" y="84.3">PG</text>
<text x="282.5" y="85.5" transform="rotate(-90 282.5 85.5)">GND</text>
<text x="287.6" y="85.5" transform="rotate(-90 287.6 85.5)">EP</text>
<text x="292.6" y="85.5" transform="rotate(-90 292.6 85.5)">SS</text>
<text x="297.7" y="85.5" transform="rotate(-90 297.7 85.5)">NC</text>
<text x="79.5" y="147.8">VIN1</text>
<text x="95.4" y="147.8">VOUT_1</text>
<text x="79.5" y="155.4">PR1</text>
<text x="95.4" y="150.4">VOUT_2</text>
<text x="275" y="158">VIN_1</text>
<text x="275" y="160.5">VIN_2</text>
<text x="291" y="160.5">VOUT_2</text>
<text x="291" y="158">VOUT_1</text>
<text x="79.5" y="163.1">VIN2</text>
<text x="89.5" y="166.8" transform="rotate(-90 89.5 166.8)">MODE</text>
<text x="94.6" y="166.8" transform="rotate(-90 94.6 166.8)">GND</text>
<text x="100.8" y="165.6">ST</text>
<text x="275" y="163.1">VIN_3</text>
<text x="275" y="165.6">VIN_4</text>
<text x="291" y="163.1">VOUT_3</text>
<text x="291" y="165.6">VOUT_4</text>
<text x="275" y="173.2">EN</text>
<text x="275" y="168.1">VIN_5</text>
<text x="291" y="168.1">VOUT_5</text>
<text x="295" y="173.2">ADJ</text>
<text x="275" y="178.3">PG</text>
<text x="282.5" y="179.5" transform="rotate(-90 282.5 179.5)">GND</text>
<text x="287.6" y="179.5" transform="rotate(-90 287.6 179.5)">EP</text>
<text x="292.6" y="179.5" transform="rotate(-90 292.6 179.5)">SS</text>
<text x="297.7" y="179.5" transform="rotate(-90 297.7 179.5)">NC</text>
<text x="79.5" y="224">VIN1</text>
<text x="95.4" y="224">VOUT_1</text>
<text x="95.4" y="226.5">VOUT_2</text>
<text x="79.5" y="231.6">PR1</text>
<text x="79.5" y="239.2">VIN2</text>
<text x="89.5" y="242.9" transform="rotate(-90 89.5 242.9)">MODE</text>
<text x="94.6" y="242.9" transform="rotate(-90 94.6 242.9)">GND</text>
<text x="100.8" y="241.8">ST</text>
</g>
<g font-size="1.8">
<text x="79.1" y="57.9">A2</text>
<text x="101.6" y="57.9">B2</text>
<text x="79.1" y="65.5">A1</text>
<text x="101.6" y="65.5">C1</text>
<text x="270.7" y="65.5">2</text>
<text x="270.7" y="63">1</text>
<text x="302.2" y="63">10</text>
<text x="302.2" y="65.5">11</text>
<text x="269.7" y="70.6">15</text>
<text x="270.7" y="68.1">3</text>
<text x="302.2" y="68.1">12</text>
<text x="302.2" y="70.6">13</text>
<text x="79.1" y="73.2">B1</text>
<text x="101.6" y="73.2">C2</text>
<text x="269.7" y="73.2">16</text>
<text x="302.2" y="73.2">14</text>
<text x="270.7" y="78.2">4</text>
<text x="270.7" y="83.3">5</text>
<text x="302.2" y="78.2">9</text>
<text x="281.6" y="89.8" transform="rotate(-90 281.6 89.8)">6</text>
<text x="291.7" y="89.8" transform="rotate(-90 291.7 89.8)">7</text>
<text x="296.8" y="89.8" transform="rotate(-90 296.8 89.8)">8</text>
<text x="286.6" y="90.8" transform="rotate(-90 286.6 90.8)">17</text>
<text x="75.2" y="146.8">3</text>
<text x="106.7" y="149.3">7</text>
<text x="106.7" y="146.8">2</text>
<text x="75.2" y="154.4">4</text>
<text x="270.7" y="159.5">2</text>
<text x="270.7" y="157">1</text>
<text x="302.2" y="157">10</text>
<text x="302.2" y="159.5">11</text>
<text x="75.2" y="162">6</text>
<text x="105.6" y="164.1">8</text>
<text x="269.7" y="164.6">15</text>
<text x="269.7" y="167.1">16</text>
<text x="270.7" y="162">3</text>
<text x="302.2" y="164.6">13</text>
<text x="302.2" y="167.1">14</text>
<text x="302.2" y="162">12</text>
<text x="88.6" y="171.1" transform="rotate(-90 88.6 171.1)">5</text>
<text x="93.6" y="171.1" transform="rotate(-90 93.6 171.1)">1</text>
<text x="270.7" y="172.2">4</text>
<text x="302.2" y="172.2">9</text>
<text x="270.7" y="177.3">5</text>
<text x="281.6" y="183.8" transform="rotate(-90 281.6 183.8)">6</text>
<text x="286.6" y="184.8" transform="rotate(-90 286.6 184.8)">17</text>
<text x="291.7" y="183.8" transform="rotate(-90 291.7 183.8)">7</text>
<text x="296.8" y="183.8" transform="rotate(-90 296.8 183.8)">8</text>
<text x="75.2" y="223">3</text>
<text x="106.7" y="223">2</text>
<text x="106.7" y="225.5">7</text>
<text x="75.2" y="230.6">4</text>
<text x="75.2" y="238.2">6</text>
<text x="105.6" y="240.2">8</text>
<text x="88.6" y="247.3" transform="rotate(-90 88.6 247.3)">5</text>
<text x="93.6" y="247.3" transform="rotate(-90 93.6 247.3)">1</text>
</g>
</svg>
